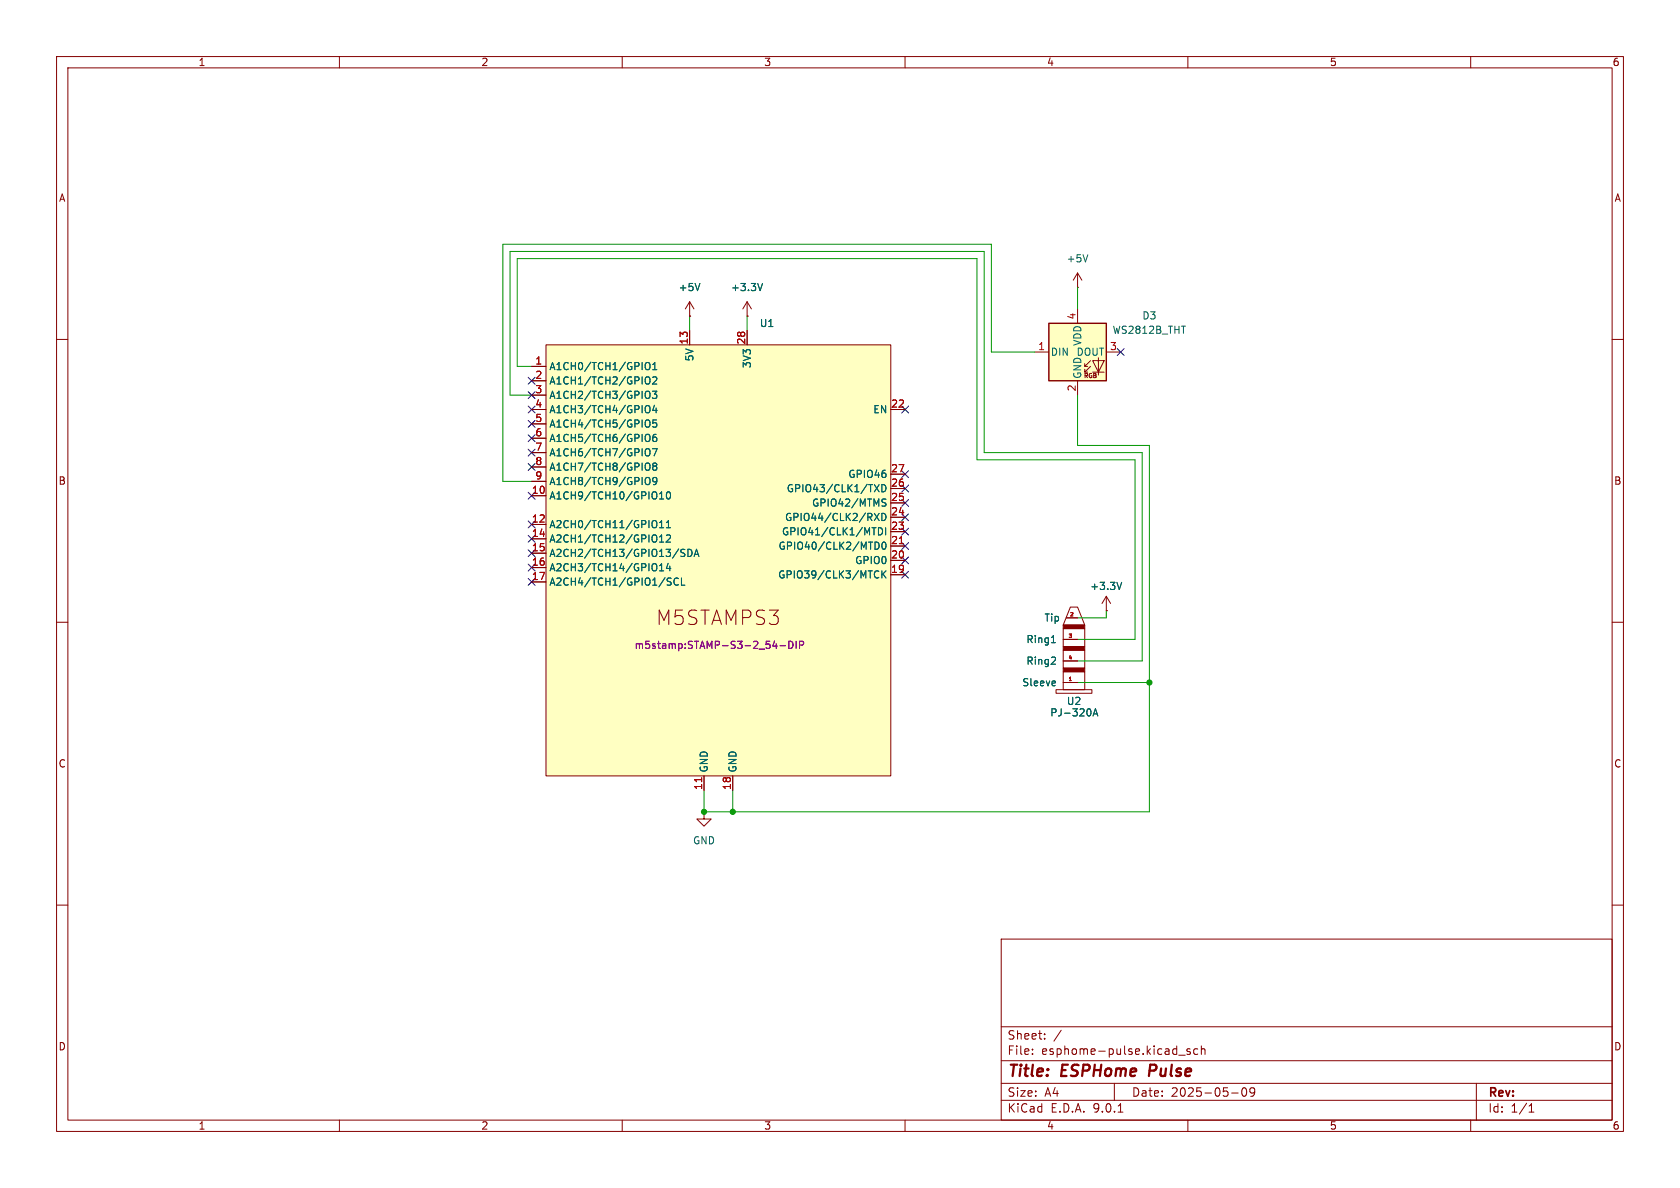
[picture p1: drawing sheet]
<svg xmlns="http://www.w3.org/2000/svg" width="297mm" height="210mm" viewBox="0 0 297 210" stroke-linecap="round" stroke-linejoin="round" font-family="sans-serif">
<g fill="none" stroke="#840000" stroke-width=".18">
<path d="M10 10h277v190h-277zM12 12h273v186h-273zM60 10v2M110 10v2M160 10v2M210 10v2M260 10v2M10 60h2M285 60h2M10 110h2M195.6 108h.1M195.6 105.4l-.8 1.3"/>
<path d="M195.6 105.4l.7 1.3M195.6 105.4v2.6M285 110h2M124.5 143.5v1.3h1.2l-1.2 1.3-1.3-1.3h1.3M124.5 143.5h.1M10 160h2M177 166h108v32h-108zM285 160h2M60 198v2M110 198v2M160 198v2M177 194.5h108"/>
<path d="M177 191.5h108M177 187.5h108M177 181.5h108M182.5 186.3v.1M182.5 185.5v.1M184.7 183.6v.1M184.7 182.8v.1M187.6 182.1l-1.3 2M197 191.5v3M197.7 196.6h.8M208.4 186.5h1.1M210 198v2"/>
<path d="M210.4 185.5l-.4-.1-.2 .2 .1 .2 .5 .2v.3h-.6M211.7 185.5l-.4-.1-.3 .3v.4l.2 .2h.5M212.4 185.5l.2-.1 .4 .1v.9M212.4 184.9v1.5M217.7 193.2h1.2M219.7 192.4l.2-.1a.81 .81 0 0 1 .6 .6 .81 .81 0 0 1-.3 .8l-.2 .1a.81 .81 0 0 1-.3-1.4zM221.8 192.9l-.3 .3h-.3l-.2-.3 .1-.5 .4-.1 .2 .1a.99 .99 0 0 1-.3 1.4h-.3M260 198v2M261 191.5v6.5M270.3 196.6h.9M270.3 195.5l.4-.4v1.5"/>
</g>
<path d="M203.4 188.2l-.3 2" fill="none" stroke="#840000" stroke-width=".4"/>
<path d="M198.3 102.9l-.4 1.3" fill="none" stroke="#006464" stroke-width=".18"/>
<path d="M96.5 61h61v76.2h-61z" fill="#ffffc2"/>
<g fill="none" stroke="#840000" stroke-width=".18">
<path d="M121.9 55.9h.1M121.9 53.3v2.6M121.9 58.4v2.6M121.9 53.3l-.7 1.3M121.9 53.3l.8 1.3M132.1 55.9h.1M132.1 53.3v2.6M132.1 58.4v2.6M132.1 53.3l-.8 1.3M132.1 53.3l.7 1.3M94 64.8h2.5M94 67.3h2.5"/>
<path d="M94 69.9h2.5M94 72.4h2.5M94 74.9h2.5M94 77.5h2.5M96.5 61h61v76.2h-61zM157.5 72.4h2.5M94 80h2.5M94 82.6h2.5M94 85.1h2.5M94 87.6h2.5M94 92.7h2.5M94 95.3h2.5"/>
<path d="M94 97.8h2.5M157.5 83.8h2.5M157.5 86.4h2.5M157.5 88.9h2.5M157.5 91.4h2.5M157.5 94h2.5M157.5 96.5h2.5M157.5 99.1h2.5M94 100.3h2.5M94 102.9h2.5M136 107.8h1.6l-.9 1M137.3 108.9l.3 .4v.6l-.3 .4"/>
<path d="M157.5 101.6h2.5M188 111.1h3.8v3.2h-3.8zM188 114.9h3.8v3.2h-3.8zM188 118.7h3.8v3.2h-3.8zM188 113h2.5M188 116.8h2.5M188.5 109.2h2M189.2 107.3h1.3l1.3 3.2h-3.8zM124.5 137.2v2.5M129.5 137.2v2.5M186.7 121.9h6.3v.7h-6.3zM188 120.7h2.5"/>
</g>
<g fill="none" stroke="#006464" stroke-width=".18">
<path d="M123.7 50.1l-.4 1.3M134.8 50.1l-.4 1.3M114.1 64.3l.3-.2a.43 .43 0 0 1 .5 .4v.4a.42 .42 0 0 1-.4 .5 .42 .42 0 0 1-.4-.5zM114.2 66.7l.2-.1a.43 .43 0 0 1 .5 .4v.5a.42 .42 0 0 1-.2 .4 .42 .42 0 0 1-.5-.1M114.2 69.2h.2a.43 .43 0 0 1 .5 .4v.4a.42 .42 0 0 1-.2 .4 .42 .42 0 0 1-.5 0M114.2 71.8l.2-.1a.43 .43 0 0 1 .5 .4v.4a.42 .42 0 0 1-.2 .4 .42 .42 0 0 1-.5 0M114.2 74.3l.2-.1a.43 .43 0 0 1 .5 .5v.4a.42 .42 0 0 1-.2 .4 .42 .42 0 0 1-.5-.1M114.2 76.8h.2a.43 .43 0 0 1 .5 .4v.4a.42 .42 0 0 1-.2 .4 .42 .42 0 0 1-.5 0M114.2 79.4l.2-.1a.43 .43 0 0 1 .5 .4v.5a.42 .42 0 0 1-.2 .4 .42 .42 0 0 1-.5-.1M115.3 69.2h.8l-.4 .4 .4 .2v.5l-.2 .1-.6-.1M115.3 79.3h.9l-.6 1.3M115.4 65.3h.7"/>
<path d="M115.4 64.4l.4-.3v1.2M115.4 66.7l.5-.1 .2 .4-.8 .9h.8M115.7 71.6l-.3 .9h.8M116 76.8h-.4a.86 .86 0 0 0 0 1.2l.5-.1v-.4l-.2-.2h-.3l-.2 .2M116 72.1v.9M116.1 74.2h-.6l-.1 .6 .2-.1 .4 .1 .1 .2v.4l-.2 .1-.5-.1M114.2 81.9h.2a.43 .43 0 0 1 .5 .4v.4a.42 .42 0 0 1-.2 .4 .42 .42 0 0 1-.5 0M114.2 84.5l.2-.1a.43 .43 0 0 1 .5 .4v.4a.42 .42 0 0 1-.2 .4 .42 .42 0 0 1-.5 0M115.6 82.4l-.2-.2 .2-.3h.3l.2 .2-.2 .3M115.6 82.4l-.2 .2 .1 .4 .1 .1h.4l.1-.2v-.3l-.2-.2M115.6 82.4h.3M115.9 92.1a.9 .9 0 0 1 0 1.1"/>
<path d="M116.1 84.9l-.2 .3-.4-.1-.1-.2 .1-.4 .4-.1 .2 .1a.84 .84 0 0 1-.3 1.2h-.3M116.6 88.2h.7M116.6 87.3l.4-.4v1.3M116.6 92.4l.4-.4v1.3M116.6 94.9l.4-.3v1.2M116.6 93.3h.7M116.6 95.8h.7M117.8 94.7l.5-.1 .2 .3-.7 .9h.7M117.8 93.3h.7M117.8 92.4l.4-.4v1.3M118 87l.1-.1a.68 .68 0 0 1 .5 .7 .68 .68 0 0 1-.5 .6 .84 .84 0 0 1-.1-1.2zM118.1 99.6l-.3 .9h.8"/>
<path d="M120.4 97.6l.6 .2 .1 .3-.3 .3-.4-.1M121.1 97.2l-.5-.1-.2 .1M121.6 97.1a.64 .64 0 0 1 .8 .6 .64 .64 0 0 1-.8 .7zM122.7 98.4l.4-1.3 .5 1.3M122.8 98h.6M154.2 93.3h.7M154.6 85.7l.8 1.2M154.6 90.7l.8 1.3M154.7 95.8a.64 .64 0 0 1 .7 .7 .64 .64 0 0 1-.7 .6M155.3 93.3a.64 .64 0 0 1 .7 .6 .64 .64 0 0 1-.7 .7zM155.4 85.7l-.8 1.2M155.4 90.7l-.8 1.3"/>
<path d="M155.9 85.7a.64 .64 0 0 1 .7 .6 .64 .64 0 0 1-.7 .6zM155.9 90.7a.64 .64 0 0 1 .7 .7 .64 .64 0 0 1-.7 .6zM156 88.8l.5 .1 .1 .2-.1 .3-.4 .1M156 88.3h.6M156 96l.2-.2a.68 .68 0 0 1 .4 .7 .68 .68 0 0 1-.4 .6l-.2-.1-.1-.4zM156.6 93.3v1.3M116.6 100l.4-.4v1.3M116.6 100.9h.7M118.2 102.8l.3 .1 .2 .3-.3 .2h-.3M118.2 102.2h.5M118.4 100.1v.8M119.9 102.3a.6 .6 0 0 0-.8 .4 .6 .6 0 0 0 .6 .7l.2-.1"/>
<path d="M120.5 102.2v1.2h.6M154.8 101l.3-.1 .3 .1M155.4 102.1l-.3 .1-.3-.1M155.9 100.9v1.3M156.1 101.5l.5 .7M156.6 100.9l-.7 .7M185.9 113.6h.7M186.5 116.2l.1 .2-.1 .3-.7 .7h.8M186.5 120.4l.1 .3-.6 .1M193.2 126.6l.5-1.3 .4 1.3M193.4 126.2h.6"/>
</g>
<path d="M159 96.1h.7M124 137.5v.7M189.1 120.3h.3" fill="none" stroke="#a90000" stroke-width=".18"/>
<path d="M136.6 114.2h.8M137.9 114.1h1M139.5 113.4a.64 .64 0 0 1 .7 .6 .64 .64 0 0 1-.7 .6zM140.7 113.4v1.2M141.3 114h.6l.2-.2-.1-.3-.7-.1v1.2" fill="none" stroke="#840084" stroke-width=".18"/>
<g fill="#840000" stroke="#840000" stroke-width=".18">
<path d="M188 110.5h3.8v.6h-3.8z"/>
<path d="M188 114.3h3.8v.6h-3.8z"/>
<path d="M188 118.1h3.8v.6h-3.8z"/>
</g>
<path d="M185.4 57.2h10.2v10.1h-10.2z" fill="#ffffc2"/>
<path d="M185.4 57.2h10.2v10.1h-10.2z" fill="none" stroke="#840000" stroke-width=".25"/>
<g fill="none" stroke="#840000" stroke-width=".18">
<path d="M121.9 55.9h.1M121.9 58.4v2.6M132.1 55.9h.1M132.1 58.4v2.6M190.5 50.8h.1M190.5 48.3v2.5M190.5 54.6v2.6M190.5 48.3l-.8 1.2M190.5 48.3l.8 1.2M94 64.8h2.5M94 67.3h2.5M94 69.9h2.5"/>
<path d="M94 72.4h2.5M94 74.9h2.5M94 77.5h2.5M157.5 72.4h2.5M182.9 62.2h2.5M190.5 67.3v2.6M191.8 64.8h.5M191.8 65.8h.5M192.8 63.8l-1 1v-.5M192.8 64.8l-1 1v-.5M193.2 63.8h2l-1 2zM193.2 65.8h2"/>
<path d="M194.2 63.2v3.1M195.6 62.2h2.5M94 80h2.5M94 82.6h2.5M94 85.1h2.5M94 87.6h2.5M94 92.7h2.5M94 95.3h2.5M94 97.8h2.5M157.5 83.8h2.5M157.5 86.4h2.5M157.5 88.9h2.5"/>
<path d="M157.5 91.4h2.5M157.5 94h2.5M157.5 96.5h2.5M157.5 99.1h2.5M94 100.3h2.5M94 102.9h2.5M157.5 101.6h2.5M188 113h2.5M188 116.8h2.5M188.5 109.2h2M195.6 108h.1M124.5 137.2v2.5"/>
<path d="M129.5 137.2v2.5M188 120.7h2.5"/>
</g>
<g fill="none" stroke="#006464" stroke-width=".18">
<path d="M123.7 50.1l-.4 1.3M134.8 50.1l-.4 1.3M192.3 45l-.4 1.3M208.9 57.7h.7M114.1 64.3l.3-.2a.43 .43 0 0 1 .5 .4v.4a.42 .42 0 0 1-.4 .5 .42 .42 0 0 1-.4-.5zM114.2 66.7l.2-.1a.43 .43 0 0 1 .5 .4v.5a.42 .42 0 0 1-.2 .4 .42 .42 0 0 1-.5-.1M114.2 69.2h.2a.43 .43 0 0 1 .5 .4v.4a.42 .42 0 0 1-.2 .4 .42 .42 0 0 1-.5 0M114.2 71.8l.2-.1a.43 .43 0 0 1 .5 .4v.4a.42 .42 0 0 1-.2 .4 .42 .42 0 0 1-.5 0M114.2 74.3l.2-.1a.43 .43 0 0 1 .5 .5v.4a.42 .42 0 0 1-.2 .4 .42 .42 0 0 1-.5-.1M114.2 76.8h.2a.43 .43 0 0 1 .5 .4v.4a.42 .42 0 0 1-.2 .4 .42 .42 0 0 1-.5 0M114.2 79.4l.2-.1a.43 .43 0 0 1 .5 .4v.5a.42 .42 0 0 1-.2 .4 .42 .42 0 0 1-.5-.1M115.3 69.2h.8l-.4 .4 .4 .2v.5l-.2 .1-.6-.1"/>
<path d="M115.3 79.3h.9l-.6 1.3M115.4 65.3h.7M115.4 64.4l.4-.3v1.2M115.4 66.7l.5-.1 .2 .4-.8 .9h.8M115.7 71.6l-.3 .9h.8M116 76.8h-.4a.86 .86 0 0 0 0 1.2l.5-.1v-.4l-.2-.2h-.3l-.2 .2M116 72.1v.9M116.1 74.2h-.6l-.1 .6 .2-.1 .4 .1 .1 .2v.4l-.2 .1-.5-.1M114.2 81.9h.2a.43 .43 0 0 1 .5 .4v.4a.42 .42 0 0 1-.2 .4 .42 .42 0 0 1-.5 0M114.2 84.5l.2-.1a.43 .43 0 0 1 .5 .4v.4a.42 .42 0 0 1-.2 .4 .42 .42 0 0 1-.5 0M115.6 82.4l-.2-.2 .2-.3h.3l.2 .2-.2 .3M115.6 82.4l-.2 .2 .1 .4 .1 .1h.4l.1-.2v-.3l-.2-.2"/>
<path d="M115.6 82.4h.3M115.9 92.1a.9 .9 0 0 1 0 1.1M116.1 84.9l-.2 .3-.4-.1-.1-.2 .1-.4 .4-.1 .2 .1a.84 .84 0 0 1-.3 1.2h-.3M116.6 88.2h.7M116.6 87.3l.4-.4v1.3M116.6 92.4l.4-.4v1.3M116.6 94.9l.4-.3v1.2M116.6 93.3h.7M116.6 95.8h.7M117.8 94.7l.5-.1 .2 .3-.7 .9h.7M117.8 93.3h.7M117.8 92.4l.4-.4v1.3"/>
<path d="M118 87l.1-.1a.68 .68 0 0 1 .5 .7 .68 .68 0 0 1-.5 .6 .84 .84 0 0 1-.1-1.2zM118.1 99.6l-.3 .9h.8M120.4 97.6l.6 .2 .1 .3-.3 .3-.4-.1M121.1 97.2l-.5-.1-.2 .1M121.6 97.1a.64 .64 0 0 1 .8 .6 .64 .64 0 0 1-.8 .7zM122.7 98.4l.4-1.3 .5 1.3M122.8 98h.6M154.2 93.3h.7M154.6 85.7l.8 1.2M154.6 90.7l.8 1.3M154.7 95.8a.64 .64 0 0 1 .7 .7 .64 .64 0 0 1-.7 .6M155.3 93.3a.64 .64 0 0 1 .7 .6 .64 .64 0 0 1-.7 .7z"/>
<path d="M155.4 85.7l-.8 1.2M155.4 90.7l-.8 1.3M155.9 85.7a.64 .64 0 0 1 .7 .6 .64 .64 0 0 1-.7 .6zM155.9 90.7a.64 .64 0 0 1 .7 .7 .64 .64 0 0 1-.7 .6zM156 88.8l.5 .1 .1 .2-.1 .3-.4 .1M156 88.3h.6M156 96l.2-.2a.68 .68 0 0 1 .4 .7 .68 .68 0 0 1-.4 .6l-.2-.1-.1-.4zM156.6 93.3v1.3M116.6 100l.4-.4v1.3M116.6 100.9h.7M118.2 102.8l.3 .1 .2 .3-.3 .2h-.3M118.2 102.2h.5"/>
<path d="M118.4 100.1v.8M119.9 102.3a.6 .6 0 0 0-.8 .4 .6 .6 0 0 0 .6 .7l.2-.1M120.5 102.2v1.2h.6M154.8 101l.3-.1 .3 .1M155.4 102.1l-.3 .1-.3-.1M155.9 100.9v1.3M156.1 101.5l.5 .7M156.6 100.9l-.7 .7M185.9 113.6h.7M186.5 116.2l.1 .2-.1 .3-.7 .7h.8M198.3 102.9l-.4 1.3M186.5 120.4l.1 .3-.6 .1"/>
<path d="M193.2 126.6l.5-1.3 .4 1.3M193.4 126.2h.6"/>
</g>
<path d="M121.9 55.9v2.5M132.1 55.9v2.5M190.5 50.8v3.8M94 69.9h-3.8v-25.4h83.8v35.5h27.9v36.8h-11.4M94 64.8h-2.6v-19.1h81.3v35.6h28v31.7h-10.2M182.9 62.2h-7.6v-19h-86.4v41.9h5.1M190.5 69.9v8.8h12.7v64.8h-78.7v-3.8M195.6 108v1.2h-5.1M129.5 139.7v3.8M190.5 120.7h12.7" fill="none" stroke="#009600" stroke-width=".18"/>
<g fill="none" stroke="#000084" stroke-width=".18">
<path d="M93.4 69.2l1.2 1.3M93.4 66.7l1.2 1.2M93.4 74.3l1.2 1.2M93.4 71.8l1.2 1.2M93.4 79.4l1.2 1.2M93.4 76.9l1.2 1.2M94.6 69.2l-1.2 1.3M94.6 66.7l-1.2 1.2M94.6 74.3l-1.2 1.2M94.6 71.8l-1.2 1.2M94.6 79.4l-1.2 1.2M94.6 76.9l-1.2 1.2"/>
<path d="M159.4 71.8l1.2 1.2M160.6 71.8l-1.2 1.2M197.5 61.6l1.2 1.2M198.7 61.6l-1.2 1.2M93.4 97.2l1.2 1.2M93.4 81.9l1.2 1.3M93.4 99.7l1.2 1.2M93.4 92.1l1.2 1.2M93.4 94.6l1.2 1.3M93.4 87l1.2 1.2M94.6 97.2l-1.2 1.2M94.6 81.9l-1.2 1.3"/>
<path d="M94.6 99.7l-1.2 1.2M94.6 92.1l-1.2 1.2M94.6 94.6l-1.2 1.3M94.6 87l-1.2 1.2M159.4 93.4l1.2 1.2M159.4 98.5l1.2 1.2M159.4 88.3l1.2 1.2M159.4 90.8l1.2 1.2M159.4 83.2l1.2 1.2M159.4 85.8l1.2 1.2M159.4 95.9l1.2 1.2M160.6 93.4l-1.2 1.2"/>
<path d="M160.6 98.5l-1.2 1.2M160.6 88.3l-1.2 1.2M160.6 90.8l-1.2 1.2M160.6 83.2l-1.2 1.2M160.6 85.8l-1.2 1.2M160.6 95.9l-1.2 1.2M93.4 102.3l1.2 1.2M94.6 102.3l-1.2 1.2M159.4 101l1.2 1.2M160.6 101l-1.2 1.2"/>
</g>
<path d="M136.6 114.2h.8M137.9 114.1h1M139.5 113.4a.64 .64 0 0 1 .7 .6 .64 .64 0 0 1-.7 .6zM140.7 113.4v1.2M141.3 114h.6l.2-.2-.1-.3-.7-.1v1.2" fill="none" stroke="#840084" stroke-width=".18"/>
<path d="M159 96.1h.7M124 137.5v.7M189.1 120.3h.3" fill="none" stroke="#a90000" stroke-width=".18"/>
<g fill="#009600" stroke="#009600" stroke-width=".18">
<circle cx="129.5" cy="143.5" r=".46"/>
<circle cx="124.5" cy="143.5" r=".46"/>
<circle cx="203.2" cy="120.7" r=".46"/>
</g>
<text font-size="3.5" fill="#840000" x="114.9" y="110.7">M5STAMPS3</text>
<g font-size="2.8" fill="#840000">
<text x="178" y="190.9">Title:</text>
<text x="187.7" y="190.9">ESPHome</text>
<text x="204" y="190.9">Pulse</text>
</g>
<g font-size="2.1" fill="#840000">
<text x="178" y="184">Sheet:</text>
<text x="178" y="186.7">File:</text>
<text x="184.1" y="186.7">esphome-pulse.kicad_sch</text>
<text x="178" y="196.9">KiCad</text>
<text x="178" y="194.1">Size:</text>
<text x="184.7" y="194.1">A4</text>
<text x="185.7" y="196.9">E.D.A.</text>
<text x="193.3" y="196.9">9.0.1</text>
<text x="200" y="194.1">Date:</text>
<text x="207" y="194.1">2025-05-09</text>
<text x="263" y="194.3">Rev:</text>
<text x="263" y="196.9">Id:</text>
<text x="267.1" y="196.9">1/1</text>
</g>
<g font-size="1.8" fill="#840000">
<text x="35" y="11.9">1</text>
<text x="85" y="11.9">2</text>
<text x="135" y="11.9">3</text>
<text x="185" y="11.9">4</text>
<text x="235" y="11.9">5</text>
<text x="285" y="11.9">6</text>
<text x="10.3" y="35.9">A</text>
<text x="285.3" y="35.9">A</text>
<text x="10.3" y="85.9">B</text>
<text x="285.3" y="85.9">B</text>
<text x="10.3" y="135.9">C</text>
<text x="285.3" y="135.9">C</text>
<text x="10.3" y="185.9">D</text>
<text x="285.3" y="185.9">D</text>
<text x="35" y="199.9">1</text>
<text x="85" y="199.9">2</text>
<text x="135" y="199.9">3</text>
<text x="185" y="199.9">4</text>
<text x="235" y="199.9">5</text>
<text x="285" y="199.9">6</text>
</g>
<g font-size="1.8" fill="#006464">
<text x="188.5" y="46.6">+5V</text>
<text x="119.9" y="51.7">+5V</text>
<text x="129.1" y="51.7">+3.3V</text>
<text x="134.2" y="58">U1</text>
<text x="196.6" y="59.2">WS2812B_THT</text>
<text x="201.9" y="56.7">D3</text>
<text x="97" y="65.6">A1CH0/TCH1/GPIO1</text>
<text x="122.8" y="64" transform="rotate(-90 122.8 64)">5V</text>
<text x="132.9" y="65.2" transform="rotate(-90 132.9 65.2)">3V3</text>
<text x="185.7" y="63.1">DIN</text>
<text x="190.2" y="63.1">DOUT</text>
<text x="191.4" y="61.2" transform="rotate(-90 191.4 61.2)">VDD</text>
<text x="97" y="68.2">A1CH1/TCH2/GPIO2</text>
<text x="97" y="70.7">A1CH2/TCH3/GPIO3</text>
<text x="191.4" y="67.1" transform="rotate(-90 191.4 67.1)">GND</text>
<text x="97" y="73.3">A1CH3/TCH4/GPIO4</text>
<text x="97" y="75.8">A1CH4/TCH5/GPIO5</text>
<text x="154.3" y="73.3">EN</text>
<text x="97" y="78.3">A1CH5/TCH6/GPIO6</text>
<text x="97" y="80.9">A1CH6/TCH7/GPIO7</text>
<text x="97" y="83.4">A1CH7/TCH8/GPIO8</text>
<text x="97" y="86">A1CH8/TCH9/GPIO9</text>
<text x="97" y="88.5">A1CH9/TCH10/GPIO10</text>
<text x="139" y="87.2">GPIO43/CLK1/TXD</text>
<text x="143.5" y="89.8">GPIO42/MTMS</text>
<text x="149.9" y="84.7">GPIO46</text>
<text x="97" y="93.6">A2CH0/TCH11/GPIO11</text>
<text x="138.1" y="94.8">GPIO41/CLK1/MTDI</text>
<text x="138.7" y="92.3">GPIO44/CLK2/RXD</text>
<text x="97" y="96.1">A2CH1/TCH12/GPIO12</text>
<text x="97" y="98.7">A2CH2/TCH13/GPIO13/SDA</text>
<text x="97" y="101.2">A2CH3/TCH14/GPIO14</text>
<text x="137.5" y="97.4">GPIO40/CLK2/MTD0</text>
<text x="151.1" y="99.9">GPIO0</text>
<text x="97" y="103.7">A2CH4/TCH1/GPIO1/SCL</text>
<text x="137.5" y="102.5">GPIO39/CLK3/MTCK</text>
<text x="192.6" y="104.5">+3.3V</text>
<text x="181.4" y="113.9">Ring1</text>
<text x="184.6" y="110.1">Tip</text>
<text x="181.4" y="117.7">Ring2</text>
<text x="180.6" y="121.5">Sleeve</text>
<text x="188.5" y="124.8">U2</text>
<text x="185.6" y="126.8">PJ-320A</text>
<text x="125.3" y="136.7" transform="rotate(-90 125.3 136.7)">GND</text>
<text x="130.4" y="136.7" transform="rotate(-90 130.4 136.7)">GND</text>
<text x="122.4" y="149.5">GND</text>
</g>
<g font-size="1.8" fill="#a90000">
<text x="190.2" y="56.6" transform="rotate(-90 190.2 56.6)">4</text>
<text x="94.5" y="64.5">1</text>
<text x="121.7" y="61" transform="rotate(-90 121.7 61)">13</text>
<text x="131.8" y="61" transform="rotate(-90 131.8 61)">28</text>
<text x="183.4" y="62">1</text>
<text x="196.1" y="62">3</text>
<text x="94.5" y="67.1">2</text>
<text x="94.5" y="69.6">3</text>
<text x="190.2" y="69.3" transform="rotate(-90 190.2 69.3)">2</text>
<text x="94.5" y="72.1">4</text>
<text x="94.5" y="74.7">5</text>
<text x="94.5" y="77.2">6</text>
<text x="157.4" y="72.1">22</text>
<text x="94.5" y="79.8">7</text>
<text x="94.5" y="82.3">8</text>
<text x="157.4" y="83.6">27</text>
<text x="93.9" y="87.4">10</text>
<text x="94.5" y="84.8">9</text>
<text x="157.4" y="86.1">26</text>
<text x="157.4" y="88.6">25</text>
<text x="93.9" y="92.5">12</text>
<text x="93.9" y="95">14</text>
<text x="157.4" y="91.2">24</text>
<text x="157.4" y="93.7">23</text>
<text x="93.9" y="97.5">15</text>
<text x="93.9" y="100.1">16</text>
<text x="157.4" y="96.3">21</text>
<text x="157.4" y="98.8">20</text>
<text x="157.4" y="101.3">19</text>
<text x="93.9" y="102.6">17</text>
<text x="124.2" y="139.7" transform="rotate(-90 124.2 139.7)">11</text>
<text x="129.3" y="139.7" transform="rotate(-90 129.3 139.7)">18</text>
</g>
<text font-size="1.8" fill="#840084" x="112.1" y="114.9">m5stamp:STAMP-S3-2_54-DIP</text>
<text font-size="1.1" fill="#840000" x="191.5" y="67">RGB</text>
<g font-size=".8" fill="#a90000">
<text x="188.8" y="112.8">3</text>
<text x="189" y="109">2</text>
<text x="188.8" y="116.6">4</text>
<text x="188.8" y="120.4">1</text>
</g>
</svg>
